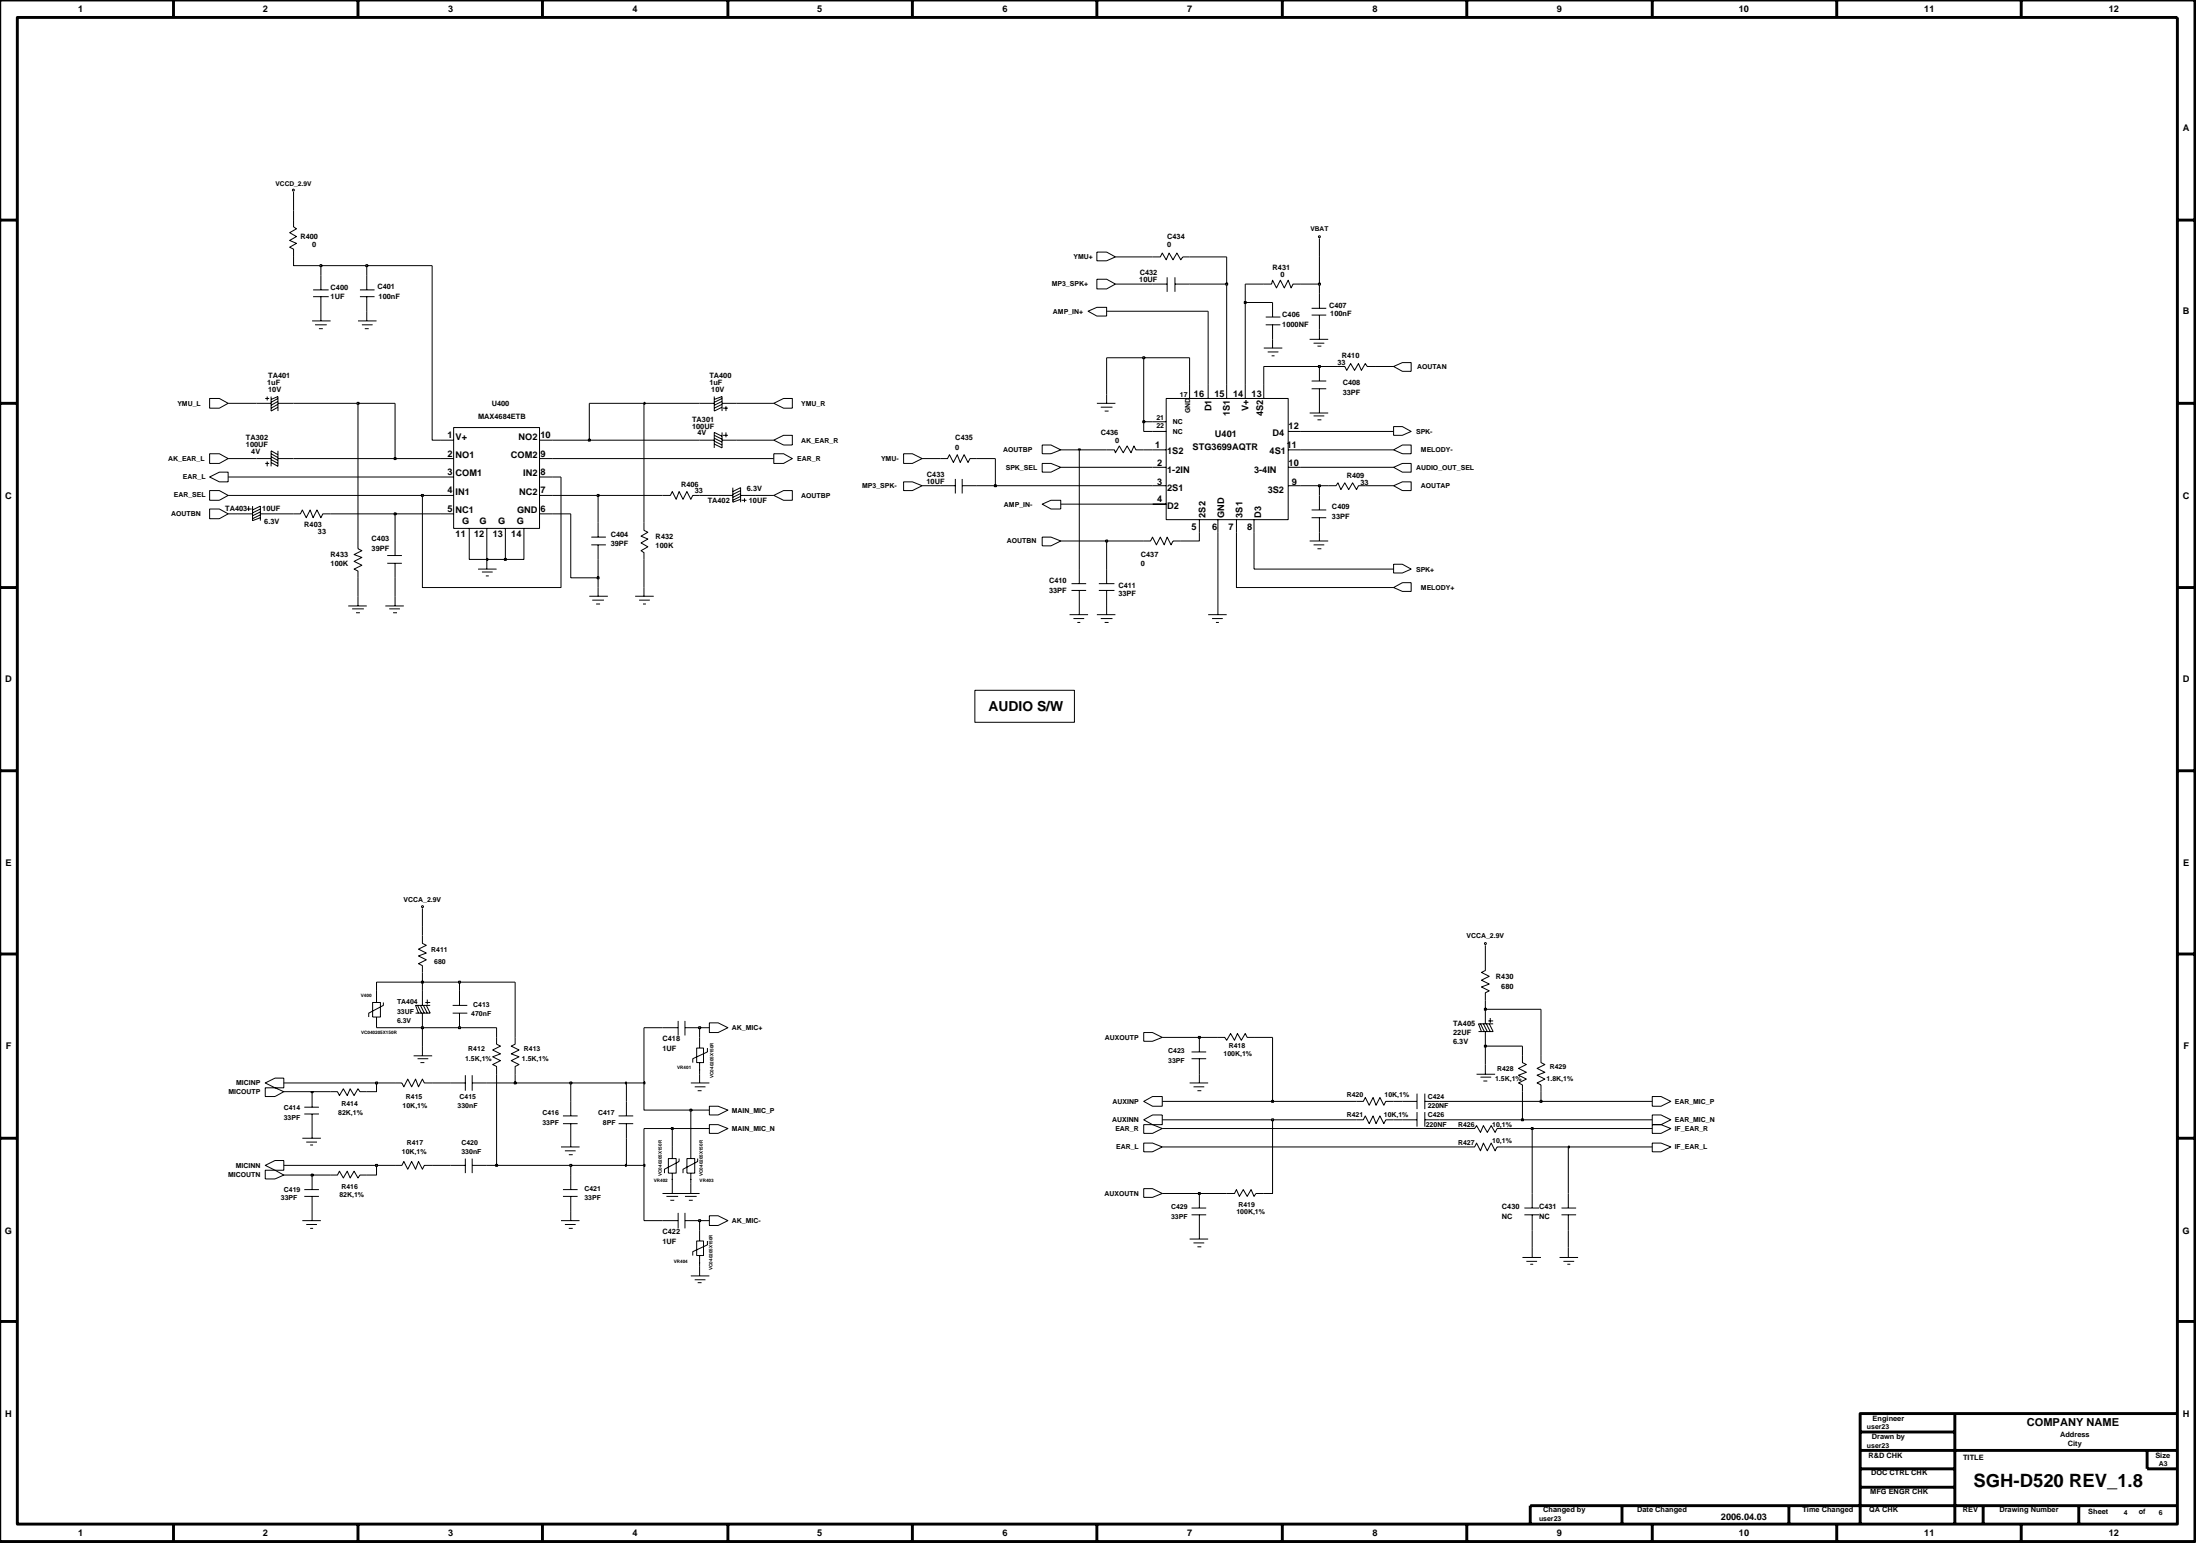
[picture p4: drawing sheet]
<svg xmlns="http://www.w3.org/2000/svg" width="192mm" height="135mm" viewBox="0 0 192 135" stroke-linecap="round" stroke-linejoin="round" font-family="sans-serif">
<g fill="none" stroke="#000" stroke-width=".09">
<path d="M25.6 19.2v.6l.3 .2-.6 .3 .6 .3-.6 .4 .6 .2-.6 .4 .3 .1v.7M25.6 16.7v1.6M18.3 34.7h.8l.8 .5-.8 .4h-.8zM18.3 39.6h.8l.8 .4-.8 .4h-.8zM22.4 35.2h1.2M22.4 40h1.2M23.1 34.7h.4M23.3 34.6v.3M23.6 34.8l.6-.2v1.2M23.6 34.6v1.2l.6-.3M23.6 39.6l.6 .3M23.6 39.8l.6 .4"/>
<path d="M24.2 35.2h1.4M24.2 39.3v1.4l-.6-.4M24.2 39.7l-.6-.4v1.4M24.2 40h1.4M24.2 35.3l-.6 .3M24.2 34.7l-.6 .4M24.2 35l-.6 .3M27.2 28h1.6M27.3 25.9h1.4M27.3 25.3h1.4M27.5 28.3h1M27.8 28.7h.4"/>
<path d="M28 24v1.3M28 25.9v2.1M31.2 28h1.6M31.4 25.9h1.3M31.4 25.3h1.3M31.6 28.3h.9M31.8 28.7h.4M32 24v1.3M32 25.9v2.1M38.5 40h1.1M38.5 38.4h1.1M39.6 37.3h7.5v8.8h-7.5z"/>
<path d="M47.1 40h1.1M47.1 38.4h1.1M61 35.2h1.3M61 38.4h1.3M62.3 34.6v1.2l.7-.3M62.3 34.8l.7-.2v1.2M62.3 38.5l.7 .3M62.3 38l.7 .3M62.3 38.2l.7 .4M63 35.2h1.3M63 38l-.7-.3v1.4M63 37.7v1.4l-.7-.4"/>
<path d="M63 34.7l-.7 .4M63 35.3l-.7 .3M63 35l-.7 .3M63 38.4h1.3M63.1 35.6h.4M63.1 38h.4M63.3 35.4v.4M63.3 37.7v.4M67.5 35.2l.8-.5h.8v.9h-.8zM67.5 39.6h.8l.8 .4-.8 .4h-.8zM67.5 38.4l.8-.4h.8v.8h-.8zM78.8 39.6h.8l.8 .4-.8 .4h-.8z"/>
<path d="M82.1 40h.5l.2-.3 .4 .6 .3-.6 .3 .6 .3-.6 .3 .6 .2-.3h.6M90.9 38.8h.8l.8 .4-.8 .4h-.8zM94.9 27.1l.8-.3h.8v.8h-.8zM95.7 22h.8l.8 .4-.8 .3h-.8zM95.7 24.4h.8l.8 .4-.8 .4h-.8zM95.7 35.2h1.6M96 35.5h1M96.4 35.8h.3M96.5 39.2h.7l.1 .3 .3-.6 .4 .6 .3-.6 .4 .6 .2-.6 .2 .3h.7M96.5 34.4v.8M100.5 22.4h.7l.2-.3 .3 .6 .3-.6 .3 .6 .4-.6 .3 .6 .2-.3h.6M100.5 24.8h1.3"/>
<path d="M100.5 36.8h1.2M100.5 37.6h1.2M100.5 39.2h1.2M101.7 34.7h10.7v10.6h-10.7zM101.8 24.2v1.2M102.5 24.8h1.3M102.5 24.2v1.2M103.8 33.6v1.1M105.4 33.6v1.1M107 33.6v1.1M108.6 33.6v1.1M110.2 24.8h.7l.1-.4 .3 .7 .4-.7 .3 .7 .4-.7 .2 .7 .2-.3h.7"/>
<path d="M110.2 30.4h1.6M110.2 33.6v1.1M110.4 28.3h1.3M110.4 27.6h1.3M110.6 30.7h.9M110.9 31h.3M111 26.4v1.2M111 28.3v2.1M112.4 37.6h1.1M112.4 39.2h1.1M114.2 36h1.6M114.2 29.6h1.6"/>
<path d="M114.4 33.9h1.3M114.4 33.2h1.3M114.4 27.5h1.3M114.4 26.9h1.3M114.6 36.3h.9M114.6 29.9h.9M114.9 36.6h.4M114.9 30.2h.4M115.1 20.8v1.6M115.1 25.6v1.3M115.1 27.5v2.1M115.1 32v1.2"/>
<path d="M115.1 33.9v2.1M116.7 32h.6l.2 .3 .3-.6 .3 .6 .4-.6 .2 .6 .4-.6 .2 .3h.6M121.6 39.2l.7-.4h.8v.8h-.8zM121.6 37.2h.7l.8 .4-.8 .4h-.7zM121.6 32l.7-.4h.8v.8h-.8zM18.3 44.4h.8l.8 .4-.8 .4h-.8zM18.3 41.6l.8-.4h.8v.8h-.8zM18.3 42.8h.8l.8 .4-.8 .4h-.8zM20.8 44.8h1.2M21.5 44.4h.4M21.7 44.1v.5M22 44.5l.7-.4v1.3"/>
<path d="M22 44.1v1.3l.7-.3M22.7 44.8h1.3M22.7 44.9l-.7 .3M22.7 44.4l-.7 .3M22.7 44.6l-.7 .4M23.1 40.4h.4M23.3 40.2v.5M23.6 40.1l.6 .3M25.6 44.8h.6l.2-.3 .3 .6 .4-.6 .2 .6 .3-.6 .4 .6 .2-.3h.6M30.4 52.8h1.6M30.7 53.1h1M31.1 53.4h.3"/>
<path d="M31.2 47.2v.7l.4 .1-.7 .4 .7 .2-.7 .4 .7 .3-.7 .3 .3 .2v.6M31.2 52v.8M33.6 52.8h1.6M33.8 49.1h1.3M33.8 48.4h1.3M33.9 53.1h1M34.3 53.4h.3M34.5 47.2v1.2M34.5 49.1v1.3M34.5 52v.8M38.5 43.2h1.1M38.5 44.8h1.1"/>
<path d="M38.5 41.6h1.1M40.9 46.1v1.1M41.7 49.6h1.6M42 49.9h1M42.4 50.2h.2M42.5 46.1v1.1M42.5 48.8v.8M44.1 46.1v1.1M45.7 46.1v1.1M47.1 43.2h1.1M47.1 44.8h1.1M47.1 41.6h1.1"/>
<path d="M51.4 52h1.6M51.6 47.5h1.2M51.6 46.8h1.2M51.7 52.3h1M52 52.7h.3M52.2 45.6v1.2M52.2 47.5v1.3M52.2 51.2v.8M55.4 52h1.6M55.7 52.3h1M56.1 52.7h.2M56.2 45.6v.6l.3 .2-.6 .4 .6 .2-.6 .3 .6 .4-.6 .3 .3 .2v.6"/>
<path d="M56.2 51.2v.8M57.8 43.2h.7l.1-.3 .4 .6 .2-.6 .4 .6 .3-.6 .4 .6 .1-.3h.6M62.6 43.2h1.3M63.9 42.5v1.3l.7-.3M63.9 42.9l.7-.4v1.3M64.6 43.2h1.3M64.6 42.8l-.7 .3M64.6 43.3l-.7 .3M64.6 43l-.7 .4M64.7 43.6h.4M64.9 43.5v.3M67.5 43.2l.8-.4h.8v.8h-.8z"/>
<path d="M78.8 42h.8l.8 .4-.8 .4h-.8zM82.1 42.4h1.2M83.3 41.8v1.2M83.9 42.4h1.3M83.9 41.8v1.2M90.9 46.8h.8l.8 .4-.8 .4h-.8zM90.9 44l.8-.4h.8v.8h-.8zM90.9 40.4h.8l.8 .4-.8 .4h-.8zM93.3 53.6h1.6M93.5 51.5h1.2M93.5 50.9h1.2M93.6 53.9h1"/>
<path d="M94 54.3h.2M94.1 49.6v1.3M94.1 51.5v2.1M95.7 53.6h1.6M95.8 51.5h1.4M95.8 50.9h1.4M96 53.9h1M96.4 54.3h.3M96.5 49.6v1.3M96.5 51.5v2.1M99.8 47.2h.6l.1-.4 .4 .7 .3-.7 .3 .7 .3-.7 .3 .7 .2-.3h.7M100.5 42.4h1.2"/>
<path d="M100.5 40.8h1.2M100.5 44h1.2M104.6 45.3v1.1M105.4 53.6h1.6M105.7 53.9h1M106.1 54.3h.2M106.2 45.3v1.1M106.2 52.8v.8M107.8 45.3v1.1M109.4 45.3v1.1M112.4 42.4h1.1M112.4 40.8h1.1"/>
<path d="M114.2 47.2h1.6M114.4 45.1h1.3M114.4 44.5h1.3M114.6 47.5h.9M114.9 47.9h.4M115.1 43.2v1.3M115.1 45.1v2.1M115.8 42.4h.7l.2-.3 .3 .6 .3-.6 .3 .6 .4-.6 .3 .6 .2-.3h.6M121.6 49.2h.7l.8 .4-.8 .4h-.7zM121.6 40.8l.7-.4h.8v.8h-.8zM121.6 51.2l.7-.4h.8v.8h-.8zM121.6 42.4l.7-.4h.8v.8h-.8z"/>
<path d="M36.8 79.2v1.6M23.1 94.4l.9-.4h.8v.9h-.8zM23.1 94.9h.9l.8 .3-.8 .4h-.9zM26.4 99.3h1.6M26.5 97.1h1.3M26.5 96.6h1.3M26.7 99.6h.9M27.1 99.9h.2M27.2 95.2v1.4M27.2 97.1v2.2M28.8 95.2h.6l.2 .3 .3-.6 .4 .6 .2-.6 .4 .6 .3-.6 .2 .3h.6M32.5 87.4h.7v1.3h-.7z"/>
<path d="M32.8 86.4v1M32.8 88.7v.9M33.4 87.4v.3l-1.2 .7v.3M34.5 94.4h.6l.1 .4 .4-.7 .3 .7 .3-.7 .3 .7 .3-.7 .2 .3h.7M36.1 92.1h1.6M36.4 92.3h1M36.4 87.7l.4 .7M36.7 92.7h.3M36.7 87.7l.3 .7M36.8 81.6v.7l.4 .1-.7 .4 .7 .3-.7 .3 .7 .3-.7 .3 .3 .2v.6M36.8 86.4v1.3M36.8 88.4v1.2"/>
<path d="M36.8 91.2v.9M36.9 87.7l.4 .7M37.1 87.4h.4M37.2 87.7l.3 .7h-1.3M37.3 87.2v.4M37.5 87.7h-1.3l.3 .7M39.3 94.4h1.3M39.5 87.7h1.3M39.5 88.4h1.3M40.1 86.4v1.3M40.1 88.4v1.2M40.6 93.8v1.3"/>
<path d="M41.2 94.4h1.3M41.2 93.8v1.3M43.3 90.5v.6l.4 .1-.7 .4 .7 .3-.7 .3 .7 .3-.7 .3 .3 .2v.7M44.9 90.5v.6l-.3 .1 .7 .4-.7 .3 .7 .3-.7 .3 .7 .3-.4 .2v.7M49.1 97.3h1.3M49.1 98h1.3M49.8 96v1.3M49.8 98v2M54 97.3h1.2M54 98h1.2M54.6 96v1.3M54.6 98v1.3"/>
<path d="M57.8 89.6h1.3M59.1 89v1.3M59.7 89v1.3M59.7 89.6h1.3M60.3 94.4h1.6M60.6 94.8h.9M60.8 91.4h.6v1.3h-.6zM60.9 95.1h.3M61 90.5v.9M61 92.7v1.7M61.7 91.4v.3l-1.3 .6v.4M61.9 96.5h.7l.9 .3-.9 .4h-.7z"/>
<path d="M61.9 98.1h.7l.9 .3-.9 .4h-.7zM61.9 89.2h.7l.9 .4-.9 .4h-.7zM99.8 90h.7l.9 .5-.9 .3h-.7zM99.8 99.7h.7l.9 .3-.9 .4h-.7zM99.8 97.7l.7-.5h.9v.9h-.9zM99.8 96l.7-.4h.9v.9h-.9zM99.8 98.1h.7l.9 .3-.9 .4h-.7zM103.8 94.4h1.6M103.9 92.3h1.3M103.9 91.7h1.3M104.1 94.8h.9M104.4 95.1h.4"/>
<path d="M104.6 90.5v1.2M104.6 92.3v2.1M106.2 90.5h.6l.2 .2 .3-.6 .4 .6 .2-.6 .4 .6 .3-.6 .2 .4h.6M118.3 97.7h.6l.2-.4 .3 .7 .4-.7 .2 .7 .4-.7 .3 .7 .2-.3h.7M118.3 96h.6l.2-.3 .3 .7 .4-.7 .2 .7 .4-.7 .3 .7 .2-.4h.7M122.3 97.7h1.3M122.3 96h1.3M123.6 95.4v1.3M123.6 97v1.2M124.3 97.7h1.3M124.3 95.4v1.3M124.3 97v1.2"/>
<path d="M124.3 96h1.3M127.9 98.4h.7l.2-.2 .3 .6 .3-.6 .3 .6 .4-.6 .3 .6 .2-.4h.6M128.8 93.7h1.6M129.1 93.9h1M129.1 89.3l.4 .7M129.4 94.3h.3M129.4 89.3l.3 .7M129.6 82.4v2.2l-.4 .2 .7 .3-.7 .4 .7 .3-.7 .3 .7 .3-.3 .2v.7M129.6 88v1.3M129.6 90v1.2M129.6 92.8v.9M129.6 89.3l.4 .7"/>
<path d="M129.8 89h.4M129.9 89.3l.3 .7h-1.2M130 88.8v.4M130.2 89.3h-1.2l.2 .7M132.8 92.1v.6l.3 .1-.6 .4 .6 .3-.6 .3 .6 .3-.6 .3 .3 .2v.6M134.4 92.1v.6l.3 .1-.6 .4 .6 .3-.6 .3 .6 .3-.6 .3 .3 .2v.6M144.1 99.7h.8l.8 .3-.8 .4h-.8zM144.1 98.1h.8l.8 .3-.8 .4h-.8zM144.1 97.2h.8l.8 .5-.8 .4h-.8zM144.1 95.6h.8l.8 .4-.8 .5h-.8zM23.1 102.1h.9l.8 .4-.8 .3h-.9zM23.1 101.6l.9-.4h.8v.9h-.8z"/>
<path d="M26.4 106.4h1.6M26.5 104.3h1.3M26.5 103.7h1.3M26.7 106.8h.9M27.1 107.1h.2M27.2 102.5v1.2M27.2 104.3v2.1M28.8 102.5h.6l.2-.4 .3 .6 .4-.6 .2 .6 .4-.6 .3 .6 .2-.2h.6M34.5 101.6h.6l.1-.3 .4 .7 .3-.7 .3 .7 .3-.7 .3 .7 .2-.4h.7M39.3 101.6h1.3M40.6 101v1.3M41.2 101.6h1.3"/>
<path d="M41.2 101v1.3M48.9 100h1.6M48.9 106.4h1.6M49.1 104.3h1.3M49.1 103.7h1.3M49.3 106.8h.9M49.3 100.4h.9M49.6 107.1h.4M49.6 100.7h.4M49.8 102.5v1.2M49.8 104.3v2.1M56.2 101.6v4.8h2.9"/>
<path d="M57.8 104.1h3.2M58.1 104.3h1M58.3 101h.7v1.3h-.7zM58.5 104.7h.3M58.6 100v1M58.6 102.3v1.8M59.1 105.8v1.3M59.2 101v.3l-1.2 .7v.3M59.7 106.4h1.3v1.8M59.7 104.3h1.1M59.7 105.8v1.3M59.9 101h.7v1.3h-.7z"/>
<path d="M60.1 104.7h.3M60.3 100v1M60.3 102.3v1.8M60.3 111.3h1.6M60.6 111.6h.9M60.8 108.2h.6v1.3h-.6zM60.9 101v.3l-1.3 .7v.3M60.9 111.9h.3M61 109.5v1.8M61.7 108.2v.4l-1.3 .6v.3M61.9 106h.7l.9 .4-.9 .5h-.7zM99.8 103.7h.7l.9 .4-.9 .3h-.7z"/>
<path d="M103.8 108.1h1.6M103.9 105.9h1.3M103.9 105.3h1.3M104.1 108.4h.9M104.4 108.7h.4M104.6 104.1v1.2M104.6 105.9v2.2M107 104.1h.7l.1-.4 .3 .6 .3-.6 .4 .6 .3-.6 .3 .6 .1-.2h.7M127.9 100h.7l.2-.3 .3 .7 .3-.7 .3 .7 .4-.7 .3 .7 .2-.4h.6M132.8 109.7h1.6M133 105.9h1.2M133 105.3h1.2"/>
<path d="M133.1 110h1M133.5 110.3h.2M133.6 104.1v1.2M133.6 105.9v3.8M136 109.7h1.6M136.2 105.9h1.3M136.2 105.3h1.3M136.4 110h.9M136.7 110.3h.3M136.8 104.1v1.2M136.8 105.9v3.8"/>
<circle cx="25.6" cy="16.6" r=".08"/>
<circle cx="115.1" cy="20.6" r=".08"/>
<circle cx="36.9" cy="79.1" r=".08"/>
<circle cx="129.6" cy="82.3" r=".08"/>
</g>
<path d="M60.9 106.4h.2v.1h-.2z" fill="#c2c2c2"/>
<path d="M60.9 106.4h.2v.1h-.2zM61 106.4h.9M101.4 104.1h3.2" fill="none" stroke="#000" stroke-width=".09"/>
<path d="M104.5 104h.2v.2h-.2z" fill="#c2c2c2"/>
<path d="M111 97.7v6.4h-.8M133.6 98.4v5.7M24.8 102.5h2.4M104.5 104h.2v.2h-.2zM104.6 104.1h2.4M136.8 100v4.1" fill="none" stroke="#000" stroke-width=".09"/>
<path d="M27.1 102.4h.2v.2h-.2z" fill="#c2c2c2"/>
<path d="M24.8 101.6h8v.9h-.8M27.1 102.4h.2v.2h-.2zM27.2 102.5h1.6M49.8 101.6v.9" fill="none" stroke="#000" stroke-width=".09"/>
<path d="M32.8 101.5h.1v.2h-.1z" fill="#c2c2c2"/>
<path d="M32.8 101.5h.1v.2h-.1zM32.8 101.6h1.7M37.7 101.6h1.6M42.5 101.6h.8" fill="none" stroke="#000" stroke-width=".09"/>
<path d="M43.2 101.5h.2v.2h-.2z" fill="#c2c2c2"/>
<path d="M43.3 93.7v7.9h6.5M43.2 101.5h.2v.2h-.2z" fill="none" stroke="#000" stroke-width=".09"/>
<path d="M49.7 101.5h.2v.2h-.2z" fill="#c2c2c2"/>
<path d="M49.7 101.5h.2v.2h-.2zM49.8 101.6h4.8" fill="none" stroke="#000" stroke-width=".09"/>
<path d="M54.6 101.5v.2z" fill="#c2c2c2"/>
<path d="M54.6 99.3v2.3h1.6M54.6 101.5v.2z" fill="none" stroke="#000" stroke-width=".09"/>
<path d="M56.2 101.5h.1v.2h-.1z" fill="#c2c2c2"/>
<path d="M56.2 98.4v3.2M58.6 98.4v1.6M60.3 96.8v3.2M56.2 101.5h.1v.2h-.1zM101.4 100h26.5M131.2 100h5.6" fill="none" stroke="#000" stroke-width=".09"/>
<path d="M136.8 99.9h.1v.2h-.1z" fill="#c2c2c2"/>
<path d="M56.2 98.4h2.4M136.8 99.9h.1v.2h-.1zM136.8 100h7.3" fill="none" stroke="#000" stroke-width=".09"/>
<path d="M58.6 98.3h.1v.2h-.1z" fill="#c2c2c2"/>
<path d="M58.6 98.3h.1v.2h-.1zM58.6 98.4h3.3M101.4 98.4h26.5M131.2 98.4h2.4" fill="none" stroke="#000" stroke-width=".09"/>
<path d="M133.6 98.3h.1v.2h-.1z" fill="#c2c2c2"/>
<path d="M101.4 97.7h9.6M133.6 98.3h.1v.2h-.1zM133.6 98.4h10.5" fill="none" stroke="#000" stroke-width=".09"/>
<path d="M110.9 97.6h.2v.1h-.2z" fill="#c2c2c2"/>
<path d="M110.9 97.6h.2v.1h-.2zM111 97.7h7.3M121.6 97.7h.7M125.6 97.7h7.2" fill="none" stroke="#000" stroke-width=".09"/>
<path d="M132.7 97.6h.2v.1h-.2z" fill="#c2c2c2"/>
<path d="M56.2 94.4v2.4h4.1M132.7 97.6h.2v.1h-.2zM132.8 95.2v2.5h11.3" fill="none" stroke="#000" stroke-width=".09"/>
<path d="M60.2 96.7h.1v.2h-.1z" fill="#c2c2c2"/>
<path d="M49.8 94.4v1.6M54.6 94.4v1.6M60.2 96.7h.1v.2h-.1zM60.3 96.8h1.6M101.4 96h9.6" fill="none" stroke="#000" stroke-width=".09"/>
<path d="M110.9 96h.2v.1h-.2z" fill="#c2c2c2"/>
<path d="M110.9 96h.2v.1h-.2zM111 90.5v5.5h7.3M121.6 96h.7M125.6 96h8.8" fill="none" stroke="#000" stroke-width=".09"/>
<path d="M134.3 96h.2v.1h-.2z" fill="#c2c2c2"/>
<path d="M24.8 95.2h2.4M134.3 96h.2v.1h-.2zM134.4 95.2v.8h9.7" fill="none" stroke="#000" stroke-width=".09"/>
<path d="M27.1 95.2h.2v.1h-.2z" fill="#c2c2c2"/>
<path d="M24.8 94.4h8v.8h-.8M27.1 95.2h.2v.1h-.2zM27.2 95.2h1.6" fill="none" stroke="#000" stroke-width=".09"/>
<path d="M32.8 94.4h.1v.1h-.1z" fill="#c2c2c2"/>
<path d="M32.8 94.4h.1v.1h-.1zM32.8 94.4h1.7M37.7 94.4h1.6M42.5 94.4h2.4" fill="none" stroke="#000" stroke-width=".09"/>
<path d="M44.8 94.4h.2v.1h-.2z" fill="#c2c2c2"/>
<path d="M44.8 94.4h.2v.1h-.2zM44.9 93.7v.7h4.9" fill="none" stroke="#000" stroke-width=".09"/>
<path d="M49.7 94.4h.2v.1h-.2z" fill="#c2c2c2"/>
<path d="M49.7 94.4h.2v.1h-.2zM49.8 94.4h4.8" fill="none" stroke="#000" stroke-width=".09"/>
<path d="M54.6 94.4v.1z" fill="#c2c2c2"/>
<path d="M54.6 94.4v.1zM54.6 94.4h1.6" fill="none" stroke="#000" stroke-width=".09"/>
<path d="M56.2 94.4h.1v.1h-.1z" fill="#c2c2c2"/>
<path d="M36.8 89.6v1.6M56.2 94.4h.1v.1h-.1zM56.2 89.6v4.8M129.6 91.2v1.6M132.8 91.2v.9M134.4 88v4.1" fill="none" stroke="#000" stroke-width=".09"/>
<path d="M129.5 91.1h.1v.2h-.1z" fill="#c2c2c2"/>
<path d="M43.3 89.6v.9M44.9 85.6v4.9M61 89.6v.9M101.4 90.5h3.2M129.5 91.1h.1v.2h-.1zM129.6 91.2h3.2" fill="none" stroke="#000" stroke-width=".09"/>
<path d="M104.5 90.4h.2v.2h-.2z" fill="#c2c2c2"/>
<path d="M32.8 89.6h4M104.5 90.4h.2v.2h-.2zM104.6 90.5h1.6M109.4 90.5h1.6" fill="none" stroke="#000" stroke-width=".09"/>
<path d="M36.8 89.5h.1v.2h-.1z" fill="#c2c2c2"/>
<path d="M36.8 89.5h.1v.2h-.1zM36.8 89.6h3.3" fill="none" stroke="#000" stroke-width=".09"/>
<path d="M40 89.5h.2v.2h-.2z" fill="#c2c2c2"/>
<path d="M40 89.5h.2v.2h-.2zM40.1 89.6h3.2M56.2 89.6h1.6" fill="none" stroke="#000" stroke-width=".09"/>
<path d="M60.9 89.5h.2v.2h-.2z" fill="#c2c2c2"/>
<path d="M60.9 89.5h.2v.2h-.2zM61 89.6h.9" fill="none" stroke="#000" stroke-width=".09"/>
<path d="M129.5 87.9h.1v.2h-.1z" fill="#c2c2c2"/>
<path d="M32.8 86.4v-.8h4v.8M40.1 85.6v.8M129.5 87.9h.1v.2h-.1zM129.6 87.3v.7h4.8" fill="none" stroke="#000" stroke-width=".09"/>
<path d="M36.8 85.6h.1v.1h-.1z" fill="#c2c2c2"/>
<path d="M36.8 85.6h.1v.1h-.1zM36.8 84.8v.8h3.3" fill="none" stroke="#000" stroke-width=".09"/>
<path d="M40 85.6h.2v.1h-.2z" fill="#c2c2c2"/>
<path d="M31.2 50.4v1.6M34.5 50.4v1.6M48.9 41.6v9.6h-12.1v-8M49.8 44.8v5.6h2.4v.8M56.2 48.8v2.4M106.2 46.4v6.4M107.8 46.4v4.8h13.8M36.8 80.8v.8M40 85.6h.2v.1h-.2zM40.1 85.6h4.8" fill="none" stroke="#000" stroke-width=".09"/>
<path d="M52.1 50.3h.2v.2h-.2z" fill="#c2c2c2"/>
<path d="M94.1 39.2v10.4M40.9 47.2v1.6h1.6M52.1 50.3h.2v.2h-.2zM52.2 48.8v1.6M96.5 47.2v2.4M109.4 46.4v3.2h12.2" fill="none" stroke="#000" stroke-width=".09"/>
<path d="M42.5 48.7v.2z" fill="#c2c2c2"/>
<path d="M42.5 48.7v.2zM42.5 47.2v1.6h1.6" fill="none" stroke="#000" stroke-width=".09"/>
<path d="M44 48.7h.2v.2h-.2z" fill="#c2c2c2"/>
<path d="M31.2 35.2v12M34.5 44.8v2.4M44 48.7h.2v.2h-.2zM44.1 47.2v1.6h1.6v-1.6M92.5 47.2h4" fill="none" stroke="#000" stroke-width=".09"/>
<path d="M96.4 47.1h.2v.2h-.2z" fill="#c2c2c2"/>
<path d="M56.2 35.2v10.4M19.9 44.8h.9M24 44.8h1.6M28.8 44.8h5.7M52.2 43.2v2.4M96.4 47.1h.2v.2h-.2zM96.5 47.2h3.3M104.6 46.4v.8h-1.6" fill="none" stroke="#000" stroke-width=".09"/>
<path d="M34.4 44.7h.1v.2h-.1z" fill="#c2c2c2"/>
<path d="M19.9 43.2h16.9M34.4 44.7h.1v.2h-.1zM34.5 44.8h4M48.2 44.8h1.6M92.5 44h8" fill="none" stroke="#000" stroke-width=".09"/>
<path d="M36.8 43.1h.1v.2h-.1z" fill="#c2c2c2"/>
<path d="M36.8 43.1h.1v.2h-.1zM36.8 43.2h1.7M48.2 43.2h4" fill="none" stroke="#000" stroke-width=".09"/>
<path d="M52.1 43.1h.2v.2h-.2z" fill="#c2c2c2"/>
<path d="M52.1 43.1h.2v.2h-.2zM52.2 43.2h5.6M61 43.2h1.6M65.9 43.2h1.6M80.4 42.4h1.7M85.2 42.4h1.6M115.1 42.4v.8" fill="none" stroke="#000" stroke-width=".09"/>
<path d="M86.7 42.3h.2v.1h-.2z" fill="#c2c2c2"/>
<path d="M86.8 40v2.4h13.7M86.7 42.3h.2v.1h-.2zM113.5 42.4h1.6" fill="none" stroke="#000" stroke-width=".09"/>
<path d="M115 42.3h.2v.1h-.2z" fill="#c2c2c2"/>
<path d="M19.9 40h2.5M25.6 40h8.9M19.9 41.6h18.6M48.2 41.6h.7M92.5 40.8h8M113.5 40.8h8.1M115 42.3h.2v.1h-.2zM115.1 42.4h.7M119.1 42.4h2.5" fill="none" stroke="#000" stroke-width=".09"/>
<path d="M34.4 39.9h.1v.2h-.1z" fill="#c2c2c2"/>
<path d="M34.4 39.9h.1v.2h-.1zM34.5 35.2v4.8h4M48.2 40h19.3M80.4 40h1.7M85.2 40h1.6M92.5 39.2h1.6" fill="none" stroke="#000" stroke-width=".09"/>
<path d="M94.1 39.1h.1v.1h-.1z" fill="#c2c2c2"/>
<path d="M37.7 23.2v15.2h.8M48.2 38.4h3.2M94.1 39.1h.1v.1h-.1zM94.1 39.2h2.4M99.8 39.2h.7M113.5 39.2h8.1" fill="none" stroke="#000" stroke-width=".09"/>
<path d="M51.3 38.3h.2v.2h-.2z" fill="#c2c2c2"/>
<path d="M51.3 38.3h.2v.2h-.2zM51.4 35.2v3.2h9.6M64.3 38.4h3.2M99.8 36.8v.8h.7M113.5 37.6h8.1" fill="none" stroke="#000" stroke-width=".09"/>
<path d="M99.7 36.7h.1v.2h-.1z" fill="#c2c2c2"/>
<path d="M19.9 35.2h2.5M25.6 35.2h5.6M99.7 36.7h.1v.2h-.1zM99.8 31.2v5.6h.7" fill="none" stroke="#000" stroke-width=".09"/>
<path d="M31.1 35.1h.2v.2h-.2z" fill="#c2c2c2"/>
<path d="M31.1 35.1h.2v.2h-.2zM31.2 35.2h3.3M51.4 35.2h4.8" fill="none" stroke="#000" stroke-width=".09"/>
<path d="M56.2 35.1h.1v.2h-.1z" fill="#c2c2c2"/>
<path d="M56.2 35.1h.1v.2h-.1zM56.2 35.2h4.8M64.3 35.2h3.2M96.5 31.2v3.2M103.8 31.2v2.4M105.4 27.1v6.5M107 24.8v8.8M108.6 26.4v7.2M115.1 32h-4.9v1.6" fill="none" stroke="#000" stroke-width=".09"/>
<path d="M115 31.9h.2v.1h-.2z" fill="#c2c2c2"/>
<path d="M96.5 31.2h3.3M115 31.9h.2v.1h-.2zM115.1 32h1.6M119.9 32h1.7" fill="none" stroke="#000" stroke-width=".09"/>
<path d="M99.7 31.1h.1v.2h-.1z" fill="#c2c2c2"/>
<path d="M96.5 27.1h8.9M99.7 31.1h.1v.2h-.1zM99.8 31.2h4" fill="none" stroke="#000" stroke-width=".09"/>
<path d="M108.5 26.3h.2v.2h-.2z" fill="#c2c2c2"/>
<path d="M97.3 24.8h3.2M103.8 24.8h3.2M108.5 26.3h.2v.2h-.2zM108.6 24.8v1.6h2.4M115.1 24.8v.8" fill="none" stroke="#000" stroke-width=".09"/>
<path d="M106.9 24.7h.2v.2h-.2z" fill="#c2c2c2"/>
<path d="M106.9 24.7h.2v.2h-.2zM107 22.4v2.4M108.6 24.8h1.6M113.5 24.8h1.6" fill="none" stroke="#000" stroke-width=".09"/>
<path d="M115 24.7h.2v.2h-.2z" fill="#c2c2c2"/>
<path d="M25.6 22.4v.8h2.4v.8M32 23.2v.8M115 24.7h.2v.2h-.2zM115.1 22.4v2.4" fill="none" stroke="#000" stroke-width=".09"/>
<path d="M27.9 23.1h.2v.2h-.2z" fill="#c2c2c2"/>
<path d="M27.9 23.1h.2v.2h-.2zM28 23.2h4" fill="none" stroke="#000" stroke-width=".09"/>
<path d="M31.9 23.1h.2v.2h-.2z" fill="#c2c2c2"/>
<path d="M25.6 18.3v.9M31.9 23.1h.2v.2h-.2zM32 23.2h5.7M97.3 22.4h3.2M103.8 22.4h3.2M85 60.2h8.7v2.8h-8.7z" fill="none" stroke="#000" stroke-width=".09"/>
<g fill="none" stroke="#000" stroke-width=".25">
<path d="M0 0h191.5v134.4h-191.5zM15.1 0v1.5M31.2 0v1.5M47.3 0v1.5M63.5 0v1.5M79.6 0v1.5M95.7 0v1.5M111.8 0v1.5M127.9 0v1.5M144.1 0v1.5M160.2 0v1.5M176.3 0v1.5"/>
<path d="M0 19.2h1.5M1.5 1.5h188.4v131.4h-188.4zM189.9 19.2h1.6M0 35.2h1.5M189.9 35.2h1.6M0 51.2h1.5M189.9 51.2h1.6M0 67.2h1.5M189.9 67.2h1.6M0 83.2h1.5M0 99.3h1.5M189.9 83.2h1.6"/>
<path d="M189.9 99.3h1.6M0 115.2h1.5M189.9 115.2h1.6M15.1 132.9v1.5M31.2 132.9v1.5M47.3 132.9v1.5M63.5 132.9v1.5M79.6 132.9v1.5M95.7 132.9v1.5M111.8 132.9v1.5M127.9 132.9v1.5M141.5 131.3v1.6"/>
<path d="M144.1 132.9v1.5M156 131.3v1.6M160.2 132.9v1.5M162.2 124.9h8.3M162.2 126.5h27.7M162.2 128.1h8.3M162.2 129.7h8.3M170.5 123.3v9.6M173 131.3v1.6M176.3 132.9v1.5M181.3 131.3v1.6M187.3 126.5v1.6h2.6"/>
<path d="M189.9 123.3h-27.7v9.6M189.9 131.3h-56.4v1.6"/>
</g>
<text font-size="1.6" x="172.1" y="129.7">SGH-D520 REV_1.8</text>
<text font-size="1.2" x="86.2" y="62">AUDIO S/W</text>
<text font-size="1" x="176.8" y="124.4">COMPANY NAME</text>
<g font-size=".8">
<text x="6.8" y="1">1</text>
<text x="22.9" y="1">2</text>
<text x="39.1" y="1">3</text>
<text x="55.2" y="1">4</text>
<text x="71.3" y="1">5</text>
<text x="87.4" y="1">6</text>
<text x="103.5" y="1">7</text>
<text x="119.7" y="1">8</text>
<text x="135.8" y="1">9</text>
<text x="151.7" y="1">10</text>
<text x="167.8" y="1">11</text>
<text x="183.9" y="1">12</text>
<text x="190.4" y="11.4">A</text>
<text x="190.4" y="27.4">B</text>
<text x="104.1" y="34.6">16</text>
<text x="105.7" y="35.9" transform="rotate(-90 105.7 35.9)">D1</text>
<text x="105.9" y="34.6">15</text>
<text x="107.5" y="34.6">14</text>
<text x="108.9" y="35.8" transform="rotate(-90 108.9 35.8)">V+</text>
<text x="109.2" y="34.6">13</text>
<text x="39" y="41.4">3</text>
<text x="39" y="39.8">2</text>
<text x="39" y="38.2">1</text>
<text x="39.7" y="41.5">COM1</text>
<text x="39.7" y="39.9">NO1</text>
<text x="39.7" y="38.3">V+</text>
<text x="44.6" y="39.9">COM2</text>
<text x="45.2" y="38.3">NO2</text>
<text x="45.6" y="41.5">IN2</text>
<text x="47.1" y="39.8">9</text>
<text x="47.1" y="41.4">8</text>
<text x="47.1" y="38.2">10</text>
<text x="100.8" y="39.1">1</text>
<text x="100.9" y="40.7">2</text>
<text x="101.8" y="39.6">1S2</text>
<text x="101.8" y="41.2">1-2IN</text>
<text x="104" y="39.3">STG3699AQTR</text>
<text x="106" y="38.1">U401</text>
<text x="107.3" y="36.3" transform="rotate(-90 107.3 36.3)">1S1</text>
<text x="109.4" y="41.2">3-4IN</text>
<text x="110.2" y="36.3" transform="rotate(-90 110.2 36.3)">4S2</text>
<text x="110.7" y="39.6">4S1</text>
<text x="111" y="38">D4</text>
<text x="112.2" y="39.1">11</text>
<text x="112.4" y="40.7">10</text>
<text x="112.4" y="37.5">12</text>
<text x=".5" y="43.5">C</text>
<text x="39" y="43">4</text>
<text x="39" y="44.6">5</text>
<text x="39.7" y="46.8">11</text>
<text x="39.7" y="43.1">IN1</text>
<text x="39.7" y="44.8">NC1</text>
<text x="40.3" y="45.7">G</text>
<text x="41.4" y="46.8">12</text>
<text x="41.8" y="45.7">G</text>
<text x="43" y="46.8">13</text>
<text x="43.5" y="45.7">G</text>
<text x="44.6" y="46.8">14</text>
<text x="45.1" y="45.7">G</text>
<text x="45.1" y="44.8">GND</text>
<text x="45.3" y="43.1">NC2</text>
<text x="47.1" y="44.6">6</text>
<text x="47.1" y="43">7</text>
<text x="100.9" y="43.8">4</text>
<text x="100.9" y="42.3">3</text>
<text x="101.8" y="44.4">D2</text>
<text x="101.8" y="42.8">2S1</text>
<text x="103.9" y="46.2">5</text>
<text x="105.2" y="45.1" transform="rotate(-90 105.2 45.1)">2S2</text>
<text x="105.7" y="46.2">6</text>
<text x="106.8" y="45.1" transform="rotate(-90 106.8 45.1)">GND</text>
<text x="107.2" y="46.2">7</text>
<text x="108.4" y="45.1" transform="rotate(-90 108.4 45.1)">3S1</text>
<text x="108.8" y="46.2">8</text>
<text x="110" y="45.1" transform="rotate(-90 110 45.1)">D3</text>
<text x="110.6" y="43">3S2</text>
<text x="112.7" y="42.3">9</text>
<text x="190.4" y="43.5">C</text>
<text x=".5" y="59.5">D</text>
<text x="190.4" y="59.5">D</text>
<text x=".5" y="75.5">E</text>
<text x="190.4" y="75.5">E</text>
<text x=".5" y="91.5">F</text>
<text x="190.4" y="91.5">F</text>
<text x=".4" y="107.6">G</text>
<text x="190.4" y="107.6">G</text>
<text x=".5" y="123.6">H</text>
<text x="190.4" y="123.6">H</text>
<text x="6.8" y="134">1</text>
<text x="22.9" y="134">2</text>
<text x="39.1" y="134">3</text>
<text x="55.2" y="134">4</text>
<text x="71.3" y="134">5</text>
<text x="87.4" y="134">6</text>
<text x="103.5" y="134">7</text>
<text x="119.7" y="134">8</text>
<text x="135.8" y="134">9</text>
<text x="150.1" y="132.5">2006.04.03</text>
<text x="151.7" y="134">10</text>
<text x="167.8" y="134">11</text>
<text x="183.9" y="134">12</text>
</g>
<g font-size=".6">
<text x="24" y="16.2">VCCD_2.9V</text>
<text x="26.2" y="20.8">R400</text>
<text x="27.2" y="21.6">0</text>
<text x="93.6" y="22.6">YMU+</text>
<text x="101.8" y="21.6">0</text>
<text x="101.8" y="20.8">C434</text>
<text x="111" y="23.5">R431</text>
<text x="114.3" y="20.2">VBAT</text>
<text x="28.8" y="26">1UF</text>
<text x="28.8" y="25.3">C400</text>
<text x="32.9" y="25.2">C401</text>
<text x="33" y="26.1">100nF</text>
<text x="91.7" y="25">MP3_SPK+</text>
<text x="91.8" y="27.3">AMP_IN+</text>
<text x="99.4" y="24.6">10UF</text>
<text x="99.4" y="24">C432</text>
<text x="111.7" y="24.2">0</text>
<text x="111.8" y="28.5">1000NF</text>
<text x="111.8" y="27.6">C406</text>
<text x="115.9" y="26.8">C407</text>
<text x="116" y="27.6">100nF</text>
<text x="15.5" y="35.4">YMU_L</text>
<text x="23.3" y="33.6">1uF</text>
<text x="23.4" y="34.2">10V</text>
<text x="23.4" y="33">TA401</text>
<text x="42.9" y="35.4">U400</text>
<text x="61.9" y="33.6">1uF</text>
<text x="61.9" y="33">TA400</text>
<text x="62" y="34.2">10V</text>
<text x="69.9" y="35.4">YMU_R</text>
<text x="102.9" y="34.6">17</text>
<text x="116.7" y="31.8">33</text>
<text x="117" y="31.2">R410</text>
<text x="117.1" y="33.6">C408</text>
<text x="117.1" y="34.4">33PF</text>
<text x="123.6" y="32.2">AOUTAN</text>
<text x="14.7" y="40.2">AK_EAR_L</text>
<text x="16" y="41.8">EAR_L</text>
<text x="21.5" y="38.4">TA302</text>
<text x="21.5" y="39">100UF</text>
<text x="21.9" y="39.6">4V</text>
<text x="41.7" y="36.6">MAX4684ETB</text>
<text x="60.4" y="37.4">100UF</text>
<text x="60.4" y="36.8">TA301</text>
<text x="60.8" y="38">4V</text>
<text x="69.5" y="40.2">EAR_R</text>
<text x="69.9" y="38.6">AK_EAR_R</text>
<text x="76.8" y="40.2">YMU-</text>
<text x="80.8" y="41.6">C433</text>
<text x="83.3" y="39.2">0</text>
<text x="83.3" y="38.4">C435</text>
<text x="87.5" y="39.4">AOUTBP</text>
<text x="87.7" y="41">SPK_SEL</text>
<text x="96" y="38">C436</text>
<text x="97.3" y="38.6">0</text>
<text x="100.9" y="37.4">22</text>
<text x="100.9" y="36.6">21</text>
<text x="102.3" y="37.8">NC</text>
<text x="102.3" y="37">NC</text>
<text x="103.8" y="36" transform="rotate(-90 103.8 36)">GND</text>
<text x="117.5" y="41.7">R409</text>
<text x="123.5" y="41">AUDIO_OUT_SEL</text>
<text x="123.5" y="37.8">SPK-</text>
<text x="123.9" y="39.4">MELODY-</text>
<text x="14.9" y="45">AOUTBN</text>
<text x="15.2" y="43.3">EAR_SEL</text>
<text x="19.6" y="44.6">TA403</text>
<text x="22.9" y="44.6">10UF</text>
<text x="23.1" y="45.7">6.3V</text>
<text x="26.5" y="46">R403</text>
<text x="27.7" y="46.6">33</text>
<text x="32.4" y="47.2">C403</text>
<text x="53.3" y="46.9">C404</text>
<text x="53.3" y="47.6">39PF</text>
<text x="57.2" y="47">R432</text>
<text x="57.2" y="47.8">100K</text>
<text x="59.4" y="42.4">R406</text>
<text x="60.6" y="43">33</text>
<text x="61.7" y="43.8">TA402</text>
<text x="65.1" y="42.8">6.3V</text>
<text x="65.3" y="43.8">10UF</text>
<text x="69.9" y="43.4">AOUTBP</text>
<text x="75.2" y="42.6">MP3_SPK-</text>
<text x="80.8" y="42.2">10UF</text>
<text x="87.6" y="44.2">AMP_IN-</text>
<text x="87.8" y="47.4">AOUTBN</text>
<text x="116.2" y="44.4">C409</text>
<text x="116.2" y="45.3">33PF</text>
<text x="118.7" y="42.3">33</text>
<text x="123.9" y="42.6">AOUTAP</text>
<text x="28.8" y="49.4">100K</text>
<text x="28.8" y="48.6">R433</text>
<text x="32.4" y="48">39PF</text>
<text x="91.5" y="50.8">C410</text>
<text x="91.5" y="51.7">33PF</text>
<text x="97.5" y="52">33PF</text>
<text x="97.5" y="51.2">C411</text>
<text x="99.5" y="49.4">0</text>
<text x="99.5" y="48.6">C437</text>
<text x="123.5" y="49.8">SPK+</text>
<text x="123.9" y="51.4">MELODY+</text>
<text x="35.2" y="78.7">VCCA_2.9V</text>
<text x="37.6" y="83">R411</text>
<text x="127.9" y="81.8">VCCA_2.9V</text>
<text x="34.6" y="89.2">6.3V</text>
<text x="34.6" y="88.4">33UF</text>
<text x="34.6" y="87.6">TA404</text>
<text x="37.9" y="84">680</text>
<text x="41.1" y="88.6">470nF</text>
<text x="41.3" y="87.8">C413</text>
<text x="63.8" y="89.8">AK_MIC+</text>
<text x="126.7" y="89.5">TA405</text>
<text x="130.5" y="85.4">R430</text>
<text x="130.9" y="86.2">680</text>
<text x="19.9" y="95.4">MICOUTP</text>
<text x="20.6" y="94.7">MICINP</text>
<text x="35.4" y="95.9">R415</text>
<text x="40.1" y="95.9">C415</text>
<text x="40.6" y="92.5">1.5K,1%</text>
<text x="40.8" y="91.6">R412</text>
<text x="45.5" y="92.5">1.5K,1%</text>
<text x="45.7" y="91.6">R413</text>
<text x="57.8" y="91.7">1UF</text>
<text x="57.8" y="90.8">C418</text>
<text x="96.4" y="90.7">AUXOUTP</text>
<text x="101.9" y="91.8">C423</text>
<text x="101.9" y="92.7">33PF</text>
<text x="106.7" y="92.1">100K,1%</text>
<text x="107.2" y="91.4">R418</text>
<text x="117.5" y="95.6">R420</text>
<text x="120.8" y="95.6">10K,1%</text>
<text x="124.5" y="95.9">C424</text>
<text x="126.7" y="91.1">6.3V</text>
<text x="126.7" y="90.2">22UF</text>
<text x="130.4" y="94.3">1.5K,1%</text>
<text x="130.6" y="93.4">R428</text>
<text x="134.9" y="94.3">1.8K,1%</text>
<text x="135.2" y="93.3">R429</text>
<text x="20.6" y="101.8">MICINN</text>
<text x="24.8" y="96.8">C414</text>
<text x="24.8" y="97.7">33PF</text>
<text x="29.5" y="97.2">82K,1%</text>
<text x="29.8" y="96.5">R414</text>
<text x="35.1" y="100.6">10K,1%</text>
<text x="35.1" y="96.6">10K,1%</text>
<text x="35.5" y="99.9">R417</text>
<text x="39.9" y="96.6">330nF</text>
<text x="40.2" y="99.9">C420</text>
<text x="40.2" y="100.6">330nF</text>
<text x="47.3" y="98.1">33PF</text>
<text x="47.3" y="97.2">C416</text>
<text x="52.2" y="97.2">C417</text>
<text x="52.6" y="98.1">8PF</text>
<text x="63.8" y="98.6">MAIN_MIC_N</text>
<text x="63.8" y="97">MAIN_MIC_P</text>
<text x="97" y="97.9">AUXINN</text>
<text x="97" y="96.3">AUXINP</text>
<text x="97.3" y="98.6">EAR_R</text>
<text x="97.4" y="100.2">EAR_L</text>
<text x="117.5" y="97.4">R421</text>
<text x="120.7" y="97.4">10K,1%</text>
<text x="124.4" y="98.2">220NF</text>
<text x="124.5" y="97.4">C426</text>
<text x="124.5" y="96.6">220NF</text>
<text x="127.2" y="98.2">R426</text>
<text x="127.2" y="99.9">R427</text>
<text x="130.2" y="98.2">10,1%</text>
<text x="130.2" y="99.7">10,1%</text>
<text x="146.1" y="98.6">IF_EAR_R</text>
<text x="146.1" y="100.2">IF_EAR_L</text>
<text x="146.1" y="97.9">EAR_MIC_N</text>
<text x="146.1" y="96.3">EAR_MIC_P</text>
<text x="19.9" y="102.7">MICOUTN</text>
<text x="24.5" y="104.7">33PF</text>
<text x="24.8" y="103.9">C419</text>
<text x="29.6" y="104.4">82K,1%</text>
<text x="29.8" y="103.7">R416</text>
<text x="51" y="104.7">33PF</text>
<text x="51" y="103.8">C421</text>
<text x="57.8" y="107.6">C422</text>
<text x="63.8" y="106.7">AK_MIC-</text>
<text x="96.3" y="104.3">AUXOUTN</text>
<text x="102.1" y="106.3">33PF</text>
<text x="102.1" y="105.4">C429</text>
<text x="107.8" y="105.9">100K,1%</text>
<text x="108" y="105.3">R419</text>
<text x="131" y="105.4">C430</text>
<text x="131" y="106.3">NC</text>
<text x="134.2" y="105.4">C431</text>
<text x="134.2" y="106.3">NC</text>
<text x="57.8" y="108.5">1UF</text>
<text x="162.8" y="124.6">user23</text>
<text x="163.3" y="125.5">Drawn by</text>
<text x="163.3" y="123.9">Engineer</text>
<text x="179.7" y="125.3">Address</text>
<text x="134.6" y="131.9">Changed by</text>
<text x="142.8" y="131.9">Date Changed</text>
<text x="157.2" y="131.9">Time Changed</text>
<text x="162.8" y="126.2">user23</text>
<text x="163" y="127.1">R&amp;D CHK</text>
<text x="163" y="131.9">QA CHK</text>
<text x="163.1" y="130.3">MFG ENGR CHK</text>
<text x="163.2" y="128.7">DOC CTRL CHK</text>
<text x="171.2" y="131.9">REV</text>
<text x="171.2" y="127.3">TITLE</text>
<text x="174.4" y="131.9">Drawing Number</text>
<text x="180.4" y="126.1">City</text>
<text x="188" y="127.1">Size</text>
<text x="188.3" y="127.8">A3</text>
<text x="134.2" y="132.7">user23</text>
<text x="182.1" y="132">Sheet</text>
<text x="185.2" y="132.1">4</text>
<text x="186.5" y="132">of</text>
<text x="188.3" y="132.1">6</text>
</g>
<g font-size=".4">
<text x="31.5" y="86.9">V400</text>
<text x="31.5" y="90.1">VC040205X150R</text>
<text x="59.1" y="93.3">VR401</text>
<text x="62.2" y="94" transform="rotate(-90 62.2 94)">VC040205X150R</text>
<text x="57" y="103.1">VR402</text>
<text x="57.7" y="102.5" transform="rotate(-90 57.7 102.5)">VC040205X150R</text>
<text x="61" y="103.1">VR403</text>
<text x="61.3" y="102.5" transform="rotate(-90 61.3 102.5)">VC040205X150R</text>
<text x="58.8" y="110.1">VR404</text>
<text x="62.1" y="110.7" transform="rotate(-90 62.1 110.7)">VC040205X150R</text>
</g>
</svg>
